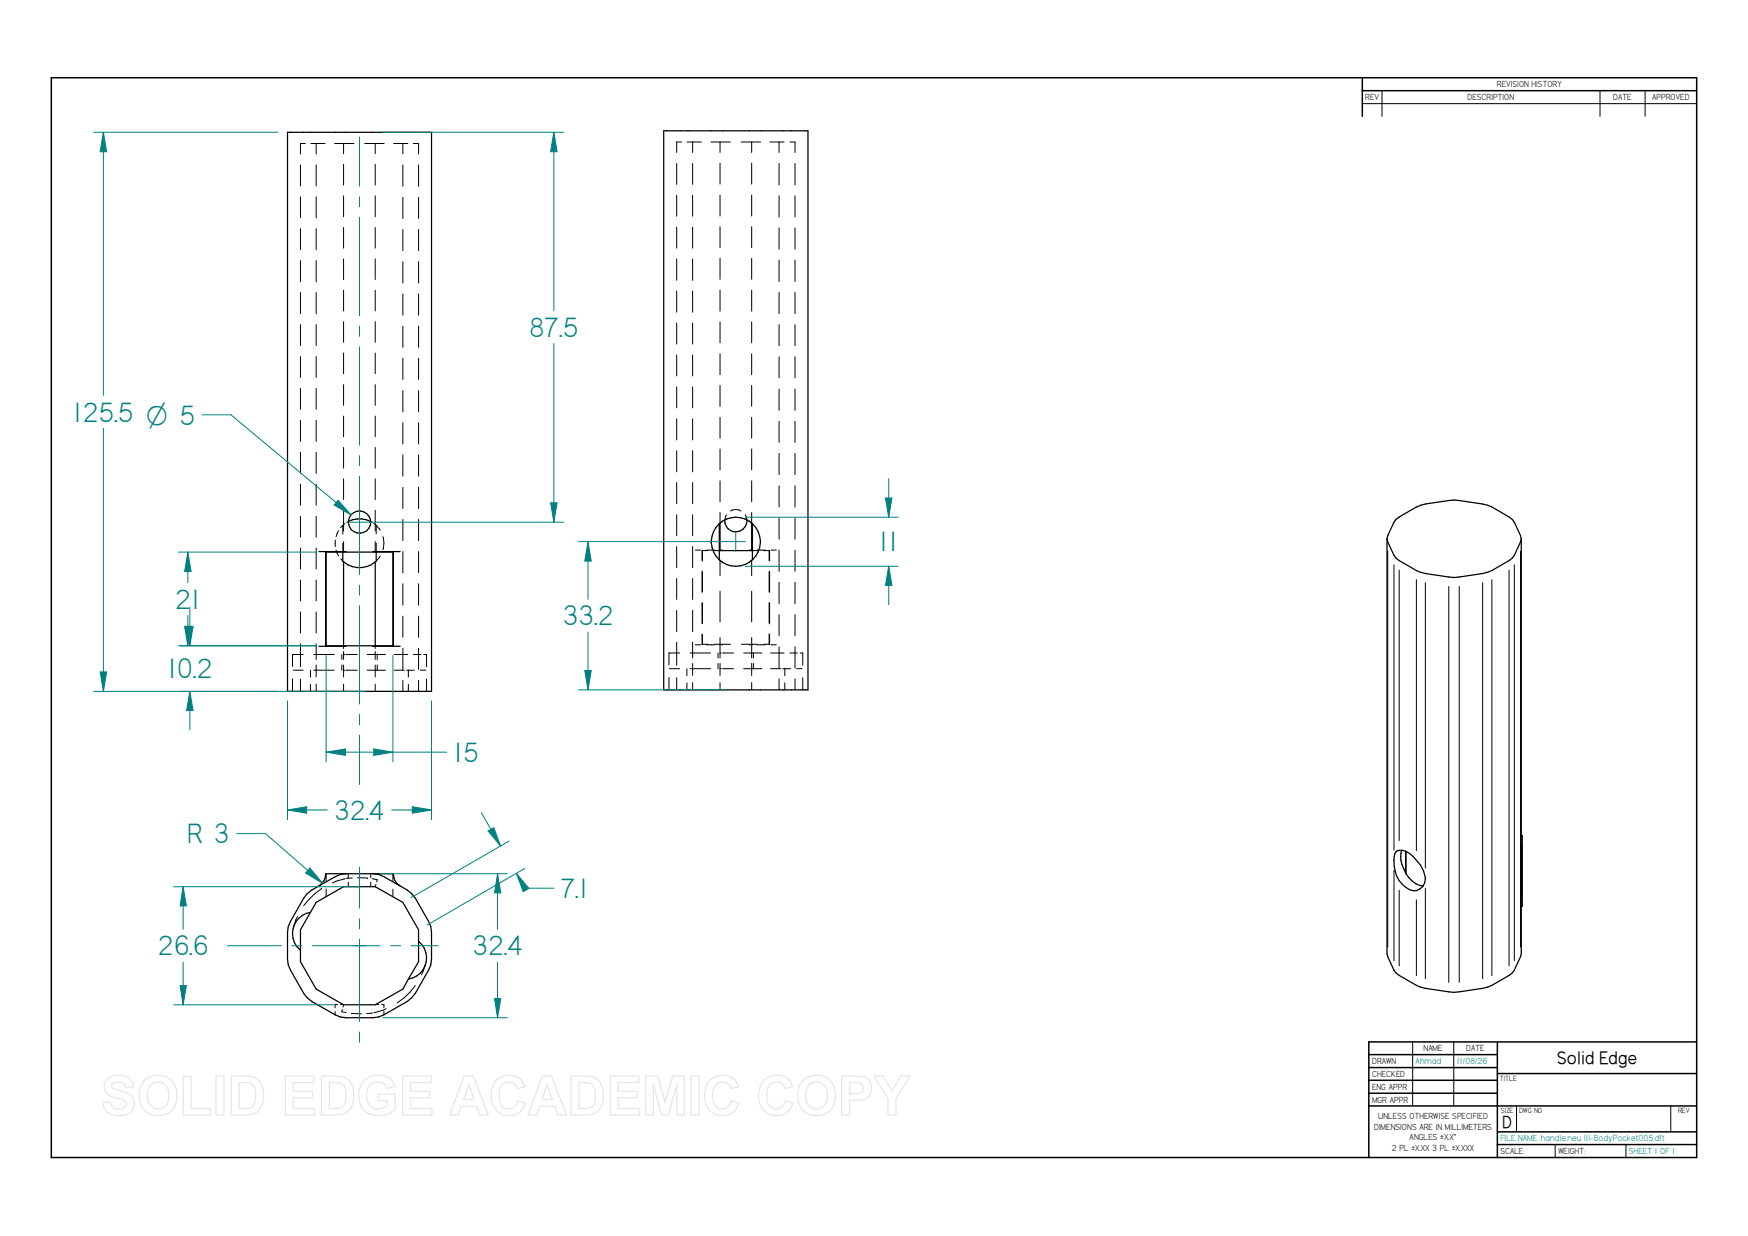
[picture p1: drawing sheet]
<svg xmlns="http://www.w3.org/2000/svg" width="297mm" height="210mm" viewBox="0 0 297 210" stroke-linecap="round" stroke-linejoin="round" font-family="sans-serif">
<g fill="none" stroke="#000" stroke-width=".25">
<path d="M8.7 13.2h279.6v183.5h-279.6zM231.5 13.2v6.6M231.5 15.4h56.8M232.6 179.2h21.8M254.4 177v19.7M288.3 177h-55.7v19.7M232.6 181.4h21.8M232.6 183.6h21.8M232.6 185.8h21.8M232.6 187.9h55.7M254.4 182.4h33.9M254.4 192.3h33.9"/>
<path d="M254.4 194.5h33.9"/>
</g>
<g fill="none" stroke="#000" stroke-width=".17">
<path d="M231.5 17.6h56.8M234.8 15.4v4.4M271.9 15.4v4.4M279.5 15.4v4.4M51.1 28v3.6M51.1 33.4v3.6M51.1 38.9v3.5M51.9 24.4h-.8v1.8M52.8 24.4h2.4M53.7 24.4v1.8M53.7 28v3.6M53.7 33.4v3.6"/>
<path d="M53.7 38.9v3.5M56.9 24.4h3.3M58.4 24.4v1.7M58.4 27.9v3.6M58.4 33.3v3.5M58.4 38.7v3.5M62 24.4h3.3M63.8 24.4v1.7M63.8 27.9v3.6M63.8 33.3v3.5M63.8 38.7v3.5M66.9 24.4h2.4"/>
<path d="M68.5 24.4v1.8M68.5 28v3.7M68.5 33.5v3.6M68.5 39v3.6M70.2 24.4h.9v1.8M71.1 28v3.7M71.1 33.5v3.6M71.1 39v3.6M115 27.8v3.5M115 33.2v3.5M115 38.6v3.6M115.8 24.1h-.8v1.8"/>
<path d="M116.8 24.1h2.4M117.7 24.1v1.8M117.7 27.8v3.5M117.7 33.2v3.5M117.7 38.6v3.6M120.8 24.1h3.3M122.3 24.1v1.8M122.3 27.7v3.6M122.3 33.1v3.6M122.3 38.5v3.6M125.9 24.1h3.3M127.7 24.1v1.8"/>
<path d="M127.7 27.7v3.6M127.7 33.1v3.6M127.7 38.5v3.6M130.8 24.1h2.4M132.4 24.1v1.8M132.4 27.8v3.6M132.4 33.3v3.6M132.4 38.7v3.6M134.2 24.1h.9v1.8M135.1 27.8v3.6M135.1 33.3v3.6M135.1 38.7v3.6"/>
<path d="M51.1 44.3v3.6M51.1 49.7v3.6M51.1 55.2v3.5M53.7 44.3v3.6M53.7 49.7v3.6M53.7 55.2v3.5M58.4 44v3.5M58.4 49.3v3.5M58.4 54.7v3.5M58.4 60v3.5M63.8 44v3.5M63.8 49.3v3.5"/>
<path d="M63.8 54.7v3.5M63.8 60v3.5M68.5 44.4v3.7M68.5 50v3.6M68.5 55.4v3.6M71.1 44.4v3.7M71.1 50v3.6M71.1 55.4v3.6M115 44v3.6M115 49.4v3.6M115 54.9v3.6M117.7 44v3.6"/>
<path d="M117.7 49.4v3.6M117.7 54.9v3.6M122.3 43.9v3.6M122.3 49.3v3.6M122.3 54.7v3.6M127.7 43.9v3.6M127.7 49.3v3.6M127.7 54.7v3.6M132.4 44.2v3.6M132.4 49.7v3.6M132.4 55.2v3.6M135.1 44.2v3.6"/>
<path d="M135.1 49.7v3.6M135.1 55.2v3.6M51.1 60.6v3.5M51.1 66v3.6M51.1 71.4v3.6M51.1 76.8v3.6M53.7 60.6v3.5M53.7 66v3.6M53.7 71.4v3.6M53.7 76.8v3.6M58.4 65.4v3.5M58.4 70.7v3.5"/>
<path d="M58.4 76v3.5M63.8 65.4v3.5M63.8 70.7v3.5M63.8 76v3.5M68.5 60.9v3.6M68.5 66.4v3.6M68.5 71.8v3.6M68.5 77.3v3.6M71.1 60.9v3.6M71.1 66.4v3.6M71.1 71.8v3.6M71.1 77.3v3.6"/>
<path d="M115 60.3v3.6M115 65.7v3.6M115 71.2v3.6M115 76.6v3.6M117.7 60.3v3.6M117.7 65.7v3.6M117.7 71.2v3.6M117.7 76.6v3.6M122.3 60.1v3.6M122.3 65.5v3.5M122.3 70.9v3.6M122.3 76.3v3.5"/>
<path d="M127.7 60.1v3.6M127.7 65.5v3.5M127.7 70.9v3.6M127.7 76.3v3.5M132.4 60.6v3.6M132.4 66.1v3.6M132.4 71.6v3.6M132.4 77v3.6M135.1 60.6v3.6M135.1 66.1v3.6M135.1 71.6v3.6M135.1 77v3.6"/>
<path d="M51.1 82.3v3.6M51.1 87.7v3.6M51.1 93.1v3.6M51.1 98.6v3.5M53.7 82.3v3.6M53.7 87.7v3.6M53.7 93.1v3.6M53.7 98.6v3.5M57 91.8v1.1M57.1 93.5l.4 1M57.5 90.2l-.4 1M57.9 89.7l.4-.5v1.6"/>
<path d="M57.9 95l.4 .4M58.3 92.3v1.5M58.4 81.4v3.5M58.4 86.7v3.5M58.4 92v1.8M58.6 89l-.2 .1M59.2 88.6l-.3 .2M62.9 88.6l.3 .1M63.5 88.9l.3 .2M63.8 81.4v3.5M63.8 86.7v3.5M63.8 92v1.8"/>
<path d="M63.9 92.3v1.5M64.6 90.1l-.7-.9v1.5M64.6 94.5l-.7 .9M65.1 91.2a3.7 3.7 0 0 1 0 2.2M68.5 82.8v3.6M68.5 88.3v3.6M68.5 93.7v3.6M68.5 99.2v3.6M71.1 82.8v3.6M71.1 88.3v3.6M71.1 93.7v3.6M71.1 99.2v3.6"/>
<path d="M115 82v3.6M115 87.5v3.5M115 92.9v3.5M115 98.3v3.6M117.7 82v3.6M117.7 87.5v3.5M117.7 92.9v3.5M117.7 98.3v3.6M118.2 93.5h.8M119.3 93.5v1.7M119.3 97v3.6M119.3 97.2v3.4"/>
<path d="M120 93.5h1.5M120.3 93.6h-1v1.7M121.2 93.6h1M122.2 93.5h.6M122.3 81.7v3.6M122.3 87.1v1.8l.1-.1M122.4 95.3l-.1-.1v2.6M122.6 95.4l.2 .1M122.6 88.7h-.1M123.4 87.5l-.3 .8M124.1 86.8a1.68 1.68 0 0 1 1.8 0M126.6 87.5l.3 .8"/>
<path d="M127.3 93.5h.6M127.3 88.6h.1M127.6 95.3l-.1 .1M127.6 95.3l.1-.1v2.6M127.7 81.7v3.6M127.7 87.1v1.8l-.1-.1M127.8 93.6h.9M128.6 93.5h1.4M129.8 93.6h.9v1.7M130.7 97.1v3.5M130.8 93.5v1.7M130.8 97.1v3.5"/>
<path d="M131 93.5h.9M132.4 82.5v3.6M132.4 88v3.6M132.4 93.5v3.6M132.4 98.9v3.7M135.1 82.5v3.6M135.1 88v3.6M135.1 93.5v3.6M135.1 98.9v3.7M49.7 115.4v2.1M49.8 113.9h1.7M51.1 104v3.6"/>
<path d="M51.1 109.4v3.9M51.1 115.4v2.1M51.5 111.2h-1.8v2M52.7 113.9v1.2M52.7 116.3v1.2M53.3 113.9h3.5M53.3 111.2h3.5M53.7 104v3.6M53.7 109.4v2.7M53.7 113v2M53.7 116.2v1.3M58.1 111.2v.9"/>
<path d="M58.1 113v.9M58.4 109.7v.5M58.4 110.7v1.4M58.4 113v2M58.4 116.2v1.3M58.5 113.9h.1M58.5 111.2h.1M58.8 113.9h1.9M58.8 111.2h1.9M62.4 113.9h3.1M62.4 111.2h3.1M63.8 109.7v.5"/>
<path d="M63.8 110.7v1.4M63.8 113v2M63.8 116.2v1.3M64.1 111.2v.9M64.1 113v.9M67 113.9h1.7M67 111.2h2.3M68.5 104.7v3.6M68.5 110.2v3.5M68.5 115.6v1.9M69.1 113.9h1.3M69.4 113.9v1.2"/>
<path d="M69.4 116.3v1.2M70.2 111.2h1.3M71.1 104.7v3.6M71.1 110.2v3.5M71.1 115.6v1.9M71.4 113.9h.9M72 111.2h.5v2.1M72.5 115.4v2.1M113.7 115.1v2.1M113.7 113.6h1.8M115 103.7v3.6M115 109.1v3.9"/>
<path d="M115 115.1v2.1M115.5 111h-1.8v2M116.7 113.6v1.2M116.7 116v1.2M117.3 111h3.4M117.3 113.6h3.4M117.7 103.7v3.6M117.7 109.1v2.7M117.7 112.7v2.1M117.7 116v1.2M118.2 109.6h.8M119.3 102.4v3.6"/>
<path d="M119.3 107.8v1.8M119.3 107.7v1.8h1.1M119.3 102.4v3.5M120 109.6h1.5M121.4 109.5h2.7M122 111v.8M122 112.7v.9M122.2 109.6h.6M122.3 100.5v5.2M122.3 108.3v3.5M122.3 112.7v2.1M122.3 116v1.2"/>
<path d="M122.4 111h.2M122.4 113.6h.2M122.8 111h1.8M122.8 113.6h1.8M126 109.5h2.7M126.4 111h3.1M126.4 113.6h3.1M127.3 109.6h.6M127.7 100.5v5.2M127.7 108.3v3.5M127.7 112.7v2.1M127.7 116v1.2"/>
<path d="M128 111v.8M128 112.7v.9M128.6 109.6h1.4M130.7 107.7v1.8h-.9M130.7 102.4v3.5M130.8 102.4v3.6M130.8 107.8v1.8M130.9 111h2.3M130.9 113.6h1.8M131 109.6h.9M132.4 104.4v3.6M132.4 109.9v3.6"/>
<path d="M132.4 115.4v1.8M133 113.6h1.3M133.3 113.6v1.2M133.3 116v1.2M134.2 111h1.3M135.1 104.4v3.6M135.1 109.9v3.6M135.1 115.4v1.8M135.3 113.6h1M136 111h.4v2M136.4 115.1v2.1M50.5 155.7l-.7 2"/>
<path d="M54.6 151l-1.1 .8-1.9 2.1M55.4 148.5v1.2M55.4 151v1.4M58.6 149.3l-2.1 .7M59.2 148.5v.6M59.2 149.9v.8M59.9 149.2l-1.1 .1M60.7 149.1l1.7 .1M63 148.5v.6M63 149.9v.8M63.2 149.3l.9 .2-.1 .4M63.9 150.3l-.1 .4"/>
<path d="M66.8 148.5v1.2M66.8 151.1v1.3M56.9 171.9v.5M57.4 170.7h-.5v.5M57.9 170.7h.4M58.2 171.5l-.1 .4 .7 .1M58.4 170.7l-.1 .4M59.7 172.2l1.7 .1M63.3 172.1l-1 .1M63.9 170.7h.4M64.9 170.7h.3v.5M65.2 171.9v.5"/>
<path d="M65.6 171.4l-2.1 .7M70.6 167.5l-.9 1.1-1 .9-1.2 .9M72.3 163.7l-.7 2M240 177v10.9M247 177v10.9M257.7 187.9v4.4M264.2 194.5v2.2M276.3 194.5v2.2M283.9 187.9v4.4"/>
</g>
<g fill="none" stroke="#000" stroke-width=".21">
<path d="M48.9 22.5h24.4v95h-24.4zM112.8 22.2h24.5v95h-24.5zM54.2 93.7h4.6M55.3 93.7v16.1M55.4 93.8h11.4v15.9h-11.4zM58.3 93.8v1.6l.1 .1M58.4 95.5v14.2M58.4 95.5a4.1 4.1 0 0 0 5.4 0M59.2 88.6a4.3 4.3 0 0 1 3.7 0M63.3 93.7h4.7M63.8 95.5v14.2M63.9 93.8v1.6l-.1 .1"/>
<path d="M66.8 93.7v16.1M122.2 93.6h5.6M122.2 89v6.1M122.3 88.9v4.7M123.1 88.3a1.89 1.89 0 0 0 1.9 2 1.89 1.89 0 0 0 1.9-2M127.7 88.9v4.7M127.8 89v6.1M54.2 109.8h4.6M63.3 109.8h4.7M52.7 155l1-1.7 4.7-2.6h5.4l4.7 2.6 2.6 4.7v5.4l-1.7 3M52.7 155l-1.6 3v5.4l2.6 4.7 4.7 2.6h5.4l4.7-2.6 .9-1.7M52.7 155a3.6 3.6 0 0 0-2.9 2.7 3.6 3.6 0 0 0 1.3 3.8"/>
<path d="M54.2 150.5a2.27 2.27 0 0 0 1.1-2h11.5a2.37 2.37 0 0 0 1.2 2M58.8 148.5l-1 .1-.9 .4-3.9 2.2-.8 .6-.6 .8-2.2 3.9-.4 .9-.1 1v4.6l.1 1 .4 .8 2.2 4 .6 .7 .8 .7 3.9 2.2 .9 .4 1 .1h4.5l1-.1 .9-.4 4-2.2 .7-.7 .7-.7 2.2-4 .4-.8 .1-1v-4.6l-.1-1-.4-.9-2.2-3.9-.7-.8-.7-.6-4-2.2-.9-.4-1-.1M71.1 159.9a3.6 3.6 0 0 1 1.2 3.8 3.6 3.6 0 0 1-2.9 2.7"/>
<circle cx="61.1" cy="88.7" r="1.89"/>
<circle cx="125" cy="92.1" r="4.2"/>
</g>
<path d="M34.3 70.5h4.9l20.4 17M57.4 85l2.2 2.5-2.8-1.7z" fill="none" stroke="#008080" stroke-width=".17"/>
<path d="M57.4 85l2.2 2.5-2.8-1.7z" fill="#008080"/>
<path d="M15.9 22.5h31.3M15.9 117.5h31.3M17 114.2h1.1l-.5 3.3z" fill="none" stroke="#008080" stroke-width=".17"/>
<path d="M17 114.2h1.1l-.5 3.3z" fill="#008080"/>
<path d="M17.6 22.5l.5 3.3h-1.1z" fill="none" stroke="#008080" stroke-width=".17"/>
<path d="M17.6 22.5l.5 3.3h-1.1z" fill="#008080"/>
<path d="M17.6 22.5v44.7M17.6 72.8v44.7M30.3 93.8h23.5M31.9 93.8l.6 3.3h-1.1zM30.3 109.7h23.5" fill="none" stroke="#008080" stroke-width=".17"/>
<path d="M31.9 93.8l.6 3.3h-1.1z" fill="#008080"/>
<path d="M31.4 106.4h1.1l-.6 3.3z" fill="none" stroke="#008080" stroke-width=".17"/>
<path d="M31.4 106.4h1.1l-.6 3.3z" fill="#008080"/>
<path d="M31.9 93.8v5.2M31.9 104.6v5.1M48.9 119.1v20.2M73.3 119.1v20.2M48.9 137.6l3.2-.5v1.1z" fill="none" stroke="#008080" stroke-width=".17"/>
<path d="M48.9 137.6l3.2-.5v1.1z" fill="#008080"/>
<path d="M70.1 137.1l3.2 .5-3.2 .6z" fill="none" stroke="#008080" stroke-width=".17"/>
<path d="M70.1 137.1l3.2 .5-3.2 .6z" fill="#008080"/>
<path d="M55.4 111.4v18.1M66.8 111.4v18.1M48.9 137.6h6.7M55.4 127.8l3.3-.5v1.1zM66.5 137.6h6.8" fill="none" stroke="#008080" stroke-width=".17"/>
<path d="M55.4 127.8l3.3-.5v1.1z" fill="#008080"/>
<path d="M63.5 127.3l3.3 .5-3.3 .6z" fill="none" stroke="#008080" stroke-width=".17"/>
<path d="M63.5 127.3l3.3 .5-3.3 .6z" fill="#008080"/>
<path d="M65 22.5h30.8M62.7 88.7h33.1M93.6 85.4h1.1l-.6 3.3zM55.4 127.8h20.5" fill="none" stroke="#008080" stroke-width=".17"/>
<path d="M93.6 85.4h1.1l-.6 3.3z" fill="#008080"/>
<path d="M94.1 22.5l.6 3.3h-1.1z" fill="none" stroke="#008080" stroke-width=".17"/>
<path d="M94.1 22.5l.6 3.3h-1.1z" fill="#008080"/>
<path d="M94.1 22.5v30.3M94.1 58.4v30.3M30.6 109.7h23.2M30.6 117.5h31.5M31.7 106.4h1.1l-.5 3.3z" fill="none" stroke="#008080" stroke-width=".17"/>
<path d="M31.7 106.4h1.1l-.5 3.3z" fill="#008080"/>
<path d="M32.3 117.5l.5 3.2h-1.1z" fill="none" stroke="#008080" stroke-width=".17"/>
<path d="M32.3 117.5l.5 3.2h-1.1z" fill="#008080"/>
<path d="M98.3 92h25.1M99.9 92l.6 3.3h-1.1zM32.3 103.2v6.5M32.3 117.5v6.5M98.3 117.2h25.1" fill="none" stroke="#008080" stroke-width=".17"/>
<path d="M99.9 92l.6 3.3h-1.1z" fill="#008080"/>
<path d="M99.4 113.9h1.1l-.6 3.3z" fill="none" stroke="#008080" stroke-width=".17"/>
<path d="M99.4 113.9h1.1l-.6 3.3z" fill="#008080"/>
<g fill="none" stroke="#008080" stroke-width=".17">
<path d="M61.1 23.3v8.3M61.1 33.4v1.7M61.1 36.9v16.7M61.1 55.4v1.7M61.1 58.9v16.7M61.1 77.4v1.7M59.4 88.7h3.3M61.1 80.9v16.7M61.1 99.4v1.7M99.9 92v9.9M123.4 92h3.3M125 90.4v3.3"/>
<path d="M126.7 96.2h25.9M126.7 87.9h25.9M151 96.2l.6 3.3h-1.1zM61.1 102.9v16.7M99.9 107.4v9.8M61.1 121.4v1.7M61.1 124.9v8.4M61.1 147.4v6.9M61.1 156.1v1.7M61.1 159.6v14M38.7 160.7h9.1M49.6 160.7h1.7"/>
<path d="M53.1 160.7h11.5M61.1 175.3v1.8M66.4 160.7h1.7M69.8 160.7h4.6"/>
</g>
<path d="M151 96.2l.6 3.3h-1.1z" fill="#008080"/>
<path d="M150.5 84.6h1.1l-.6 3.3z" fill="none" stroke="#008080" stroke-width=".17"/>
<path d="M150.5 84.6h1.1l-.6 3.3z" fill="#008080"/>
<path d="M151 81.3v6.6M151 96.2v6.5M82.9 141.2l1-.6 1.1 3.2zM86.5 142.9l-16.7 9.6M89.2 147.6l-16.6 9.6M89.2 150.9h4.9" fill="none" stroke="#008080" stroke-width=".17"/>
<path d="M82.9 141.2l1-.6 1.1 3.2z" fill="#008080"/>
<path d="M87.8 148.4l2.1 2.6-1 .5z" fill="none" stroke="#008080" stroke-width=".17"/>
<path d="M87.8 148.4l2.1 2.6-1 .5z" fill="#008080"/>
<path d="M81.8 138.1l3.2 5.7M40.2 141.6h4.9l9.7 8.5M52.7 147.5l2.1 2.6-2.9-1.8zM87.8 148.4l1.4 2.5" fill="none" stroke="#008080" stroke-width=".17"/>
<path d="M52.7 147.5l2.1 2.6-2.9-1.8z" fill="#008080"/>
<path d="M29.5 150.7h31.8M29.5 170.7h27.3M30.6 167.5h1.1l-.6 3.2z" fill="none" stroke="#008080" stroke-width=".17"/>
<path d="M30.6 167.5h1.1l-.6 3.2z" fill="#008080"/>
<path d="M31.1 150.7l.6 3.2h-1.1z" fill="none" stroke="#008080" stroke-width=".17"/>
<path d="M31.1 150.7l.6 3.2h-1.1z" fill="#008080"/>
<path d="M31.1 150.7v7.2M64.6 148.5h21.6M31.1 163.5v7.2M65 172.9h21.2M84 169.7h1.1l-.6 3.2z" fill="none" stroke="#008080" stroke-width=".17"/>
<path d="M84 169.7h1.1l-.6 3.2z" fill="#008080"/>
<path d="M84.5 148.5l.6 3.2h-1.1z" fill="none" stroke="#008080" stroke-width=".17"/>
<path d="M84.5 148.5l.6 3.2h-1.1z" fill="#008080"/>
<path d="M84.5 148.5v9.4M84.5 163.5v9.4" fill="none" stroke="#008080" stroke-width=".17"/>
<path d="M235.7 91.6l.1-.6 1.1-2.3 .3-.4a12.6 12.6 0 0 1 5-2.7 19.2 19.2 0 0 1 11.3 .5l3.5 2.2 .3 .4 1.1 2.3 .1 .6M235.7 91.6l1.2 2.8 .3 .4a12.6 12.6 0 0 0 5 2.7 19.2 19.2 0 0 0 11.3-.6l3.5-2.1 .3-.4 1.2-2.8M235.7 91.6v70.5l1.2 2.7 .3 .5a12.6 12.6 0 0 0 5 2.6 19.2 19.2 0 0 0 11.3-.5l3.5-2.1 .3-.5 1.2-2.7v-70.5M237.2 144.8a1.72 1.72 0 0 1 2.3 .2 9.5 9.5 0 0 1 2.4 3 2.15 2.15 0 0 1-1.8 3.3 4.5 4.5 0 0 1-3.2-4.1v-1.7zM238.2 144.5a4.5 4.5 0 0 0 .6 3.8M238.8 148.3l.1 .2M238.8 144.7v3.6M238.9 144.7v3.8M238.9 148.5a4.2 4.2 0 0 0 2.9 2M258.5 141.9l.2 .1M258.7 142v12l-.2 .1M258.7 142l-.2 .1" fill="none" stroke="#000" stroke-width=".21"/>
<g fill="none" stroke="#000" stroke-width=".17">
<path d="M235.8 93.6v67.3M236.9 96v48.4M237.7 96.9v45.9M240.7 98.5v46M242.2 99v48.5M246.2 99.7v67.2M247.9 99.7v67.2M251.9 99v67.3M253.5 98.5v67.3M256.4 96.9v67.2M257.3 96v67.2M258.4 93.6v67.3"/>
<path d="M236.9 147.9v15.3M237.7 151.3v12.8M240.7 152.9v12.9M242.2 151v15.3M258.6 143.6v8.8"/>
</g>
<g fill="none" stroke="#e6e6e6" stroke-width=".21">
<path d="M18.1 183.4a3.1 3.1 0 0 1 4.2 .2l.2 .3 .1 .8-1.3 .1a1.34 1.34 0 0 0-1-1 1.34 1.34 0 0 0-1.3 .5l.1 .5 .5 .3a5.7 5.7 0 0 1 2.8 1.2 2.05 2.05 0 0 1 .2 2.2 2.05 2.05 0 0 1-2 1.1 2.51 2.51 0 0 1-3.2-2.3l1.3-.1a1.49 1.49 0 0 0 1.2 1.2 1.49 1.49 0 0 0 1.5-.6 .88 .88 0 0 0-.9-1 3.4 3.4 0 0 1-2.7-1.5l-.1-1zM24.6 183.6a3.3 3.3 0 0 1 3.9-.5 3.3 3.3 0 0 1 1.5 3.6 3.2 3.2 0 0 1-3.4 2.9 3.2 3.2 0 0 1-2.9-3.4 3.4 3.4 0 0 1 .9-2.6zM25.5 184.4a1.87 1.87 0 0 1 2.3-.3 1.87 1.87 0 0 1 .9 2 1.87 1.87 0 0 1-.9 2.1 1.87 1.87 0 0 1-2.3-.4 3.1 3.1 0 0 1 0-3.4zM31.1 182.9h1.4v5.4h3.3v1.1h-4.7zM36.7 182.8h1.4v6.6h-1.4zM39.3 182.8h2.4a2.71 2.71 0 0 1 3.1 3 3.1 3.1 0 0 1-1.8 3.5l-.9 .1h-2.8zM40.6 183.9a3.1 3.1 0 0 1 2.3 .4 3.7 3.7 0 0 1 .1 3.7l-.8 .3h-1.6zM48.5 182.8h4.8v1.1h-3.5v1.5h3.3v1.1h-3.3v1.8h3.7v1.1h-5zM54.6 182.8h2.4a2.71 2.71 0 0 1 3.1 3 3.1 3.1 0 0 1-1.8 3.5l-.8 .1h-2.9zM56 183.9a3.1 3.1 0 0 1 2.3 .4 3.7 3.7 0 0 1 0 3.7l-.8 .3h-1.5zM61.8 183.7a3.5 3.5 0 0 1 4.7-.2l.6 1.2-1.4 .2a1.78 1.78 0 0 0-2-1 1.78 1.78 0 0 0-1.4 1.7 2.26 2.26 0 0 0 1.5 2.8h1l1-.6v-.8h-1.5v-1.1h2.8v2.6a4.1 4.1 0 0 1-5.3 .1 3.9 3.9 0 0 1 0-4.9zM68.4 182.8h4.9v1.1h-3.5v1.5h3.2v1.1h-3.2v1.8h3.6v1.1h-5z"/>
<path d="M78.9 182.8h1.5l2.6 6.6h-1.5l-.5-1.4h-2.6l-.5 1.4h-1.5zM79.7 184.4l.9 2.5h-1.8zM84.3 183.6a2.88 2.88 0 0 1 4.9 1.1l-1.3 .3a1.6 1.6 0 0 0-1.8-1.1 1.6 1.6 0 0 0-1.3 1.8 2.38 2.38 0 0 0 1 2.6 1.53 1.53 0 0 0 2.2-1.3l1.2 .4a2.93 2.93 0 0 1-3.1 2.2 2.93 2.93 0 0 1-2.6-2.8v-1.6l.3-.9zM92.2 182.8h1.5l2.6 6.6h-1.5l-.5-1.4h-2.6l-.5 1.4h-1.5zM92.9 184.4l1 2.5h-1.8zM97 182.8h2.4a2.71 2.71 0 0 1 3.1 3 3.1 3.1 0 0 1-1.8 3.5l-.8 .1h-2.9zM98.4 183.9a3.1 3.1 0 0 1 2.3 .4 3.7 3.7 0 0 1 0 3.7l-.7 .3h-1.6zM103.7 182.8h4.8v1.1h-3.5v1.5h3.3v1.1h-3.3v1.8h3.7v1.1h-5zM109.7 182.8h2l1.3 4.5 1.3-4.5h2v6.6h-1.3v-5.2l-1.4 5.2h-1.2l-1.4-5.2v5.2h-1.3zM117.4 182.8h1.4v6.6h-1.4zM120.6 183.6a2.88 2.88 0 0 1 4.9 1.1l-1.3 .3a1.6 1.6 0 0 0-1.9-1.1 1.6 1.6 0 0 0-1.2 1.8 2.38 2.38 0 0 0 1 2.6 1.53 1.53 0 0 0 2.1-1.3l1.3 .4a2.93 2.93 0 0 1-3.1 2.2 2.93 2.93 0 0 1-2.6-2.8v-1.6l.3-.9zM129.8 183.6a2.88 2.88 0 0 1 4.9 1.1l-1.3 .3a1.6 1.6 0 0 0-1.9-1.1 1.6 1.6 0 0 0-1.2 1.8 2.38 2.38 0 0 0 1 2.6 1.53 1.53 0 0 0 2.1-1.3l1.3 .4a2.93 2.93 0 0 1-3.1 2.2 2.93 2.93 0 0 1-2.7-2.8l.1-1.6 .3-.9z"/>
<path d="M136.5 183.6a3.3 3.3 0 0 1 3.8-.5 3.3 3.3 0 0 1 1.6 3.6 3.2 3.2 0 0 1-3.4 2.9 3.2 3.2 0 0 1-2.9-3.4 3.4 3.4 0 0 1 .9-2.6zM137.4 184.4a1.87 1.87 0 0 1 2.2-.3 1.87 1.87 0 0 1 1 2 1.87 1.87 0 0 1-.9 2.1 1.87 1.87 0 0 1-2.3-.4 3.1 3.1 0 0 1 0-3.4zM143 182.8h2.7a2.07 2.07 0 0 1 2.4 2.1 2.07 2.07 0 0 1-2.4 2h-1.3v2.5h-1.4zM144.4 183.9h1a.99 .99 0 0 1 1.3 1 .99 .99 0 0 1-1.2 .9h-1.1zM148.5 182.8h1.6l1.5 2.6 1.4-2.6h1.6l-2.4 3.9v2.7h-1.3v-2.7z"/>
</g>
<g font-size="5.4" fill="#008080">
<text x="90" y="57.2">87.5</text>
<text x="12.4" y="71.6">125.5 O 5</text>
<text x="149.3" y="93.7">11</text>
<text x="29.8" y="103.4">21</text>
<text x="95.6" y="106.3">33.2</text>
<text x="28.4" y="115.2">10.2</text>
<text x="77" y="129.5">15</text>
<text x="31.8" y="143.3">R 3</text>
<text x="56.8" y="139.3">32.4</text>
<text x="95.2" y="152.6">7.1</text>
<text x="26.8" y="162.3">26.6</text>
<text x="80.3" y="162.3">32.4</text>
</g>
<text font-size="3.4" x="264.6" y="180.8">Solid Edge</text>
<text font-size="3.3" x="255.3" y="191.6">D</text>
<g font-size="1.7">
<text x="232" y="17">REV</text>
<text x="249.3" y="17">DESCRIPTION</text>
<text x="254.3" y="14.9">REVISION HISTORY</text>
<text x="274.1" y="17">DATE</text>
<text x="280.7" y="17">APPROVED</text>
<text x="241.9" y="178.6">NAME</text>
<text x="249.1" y="178.6">DATE</text>
<text x="233.1" y="180.8">DRAWN</text>
<text x="233.1" y="183">CHECKED</text>
<text x="233.1" y="185.2">ENG APPR</text>
<text x="233.1" y="187.4">MGR APPR</text>
<text x="233.5" y="192">DIMENSIONS ARE IN MILLIMETERS</text>
<text x="234.1" y="190.2">UNLESS OTHERWISE SPECIFIED</text>
<text x="236.5" y="195.5">2 PL ±X.XX 3 PL ±X.XXX</text>
<text x="239.5" y="193.7">ANGLES ±X.X°</text>
<text x="254.9" y="196.1">SCALE:</text>
<text x="264.8" y="196.1">WEIGHT:</text>
</g>
<g font-size="1.7" fill="#008080">
<text x="240.5" y="180.8">Ahmad</text>
<text x="247.5" y="180.8">11/08/26</text>
<text x="254.9" y="193.9">FILE NAME: handle.neu (1)-BodyPocket005.dft</text>
<text x="276.8" y="196.1">SHEET 1 OF 1</text>
</g>
<g font-size="1.5">
<text x="254.8" y="183.6">TITLE</text>
<text x="255" y="189.1">SIZE</text>
<text x="258.1" y="189.1">DWG NO</text>
<text x="285.1" y="189.1">REV</text>
</g>
</svg>
